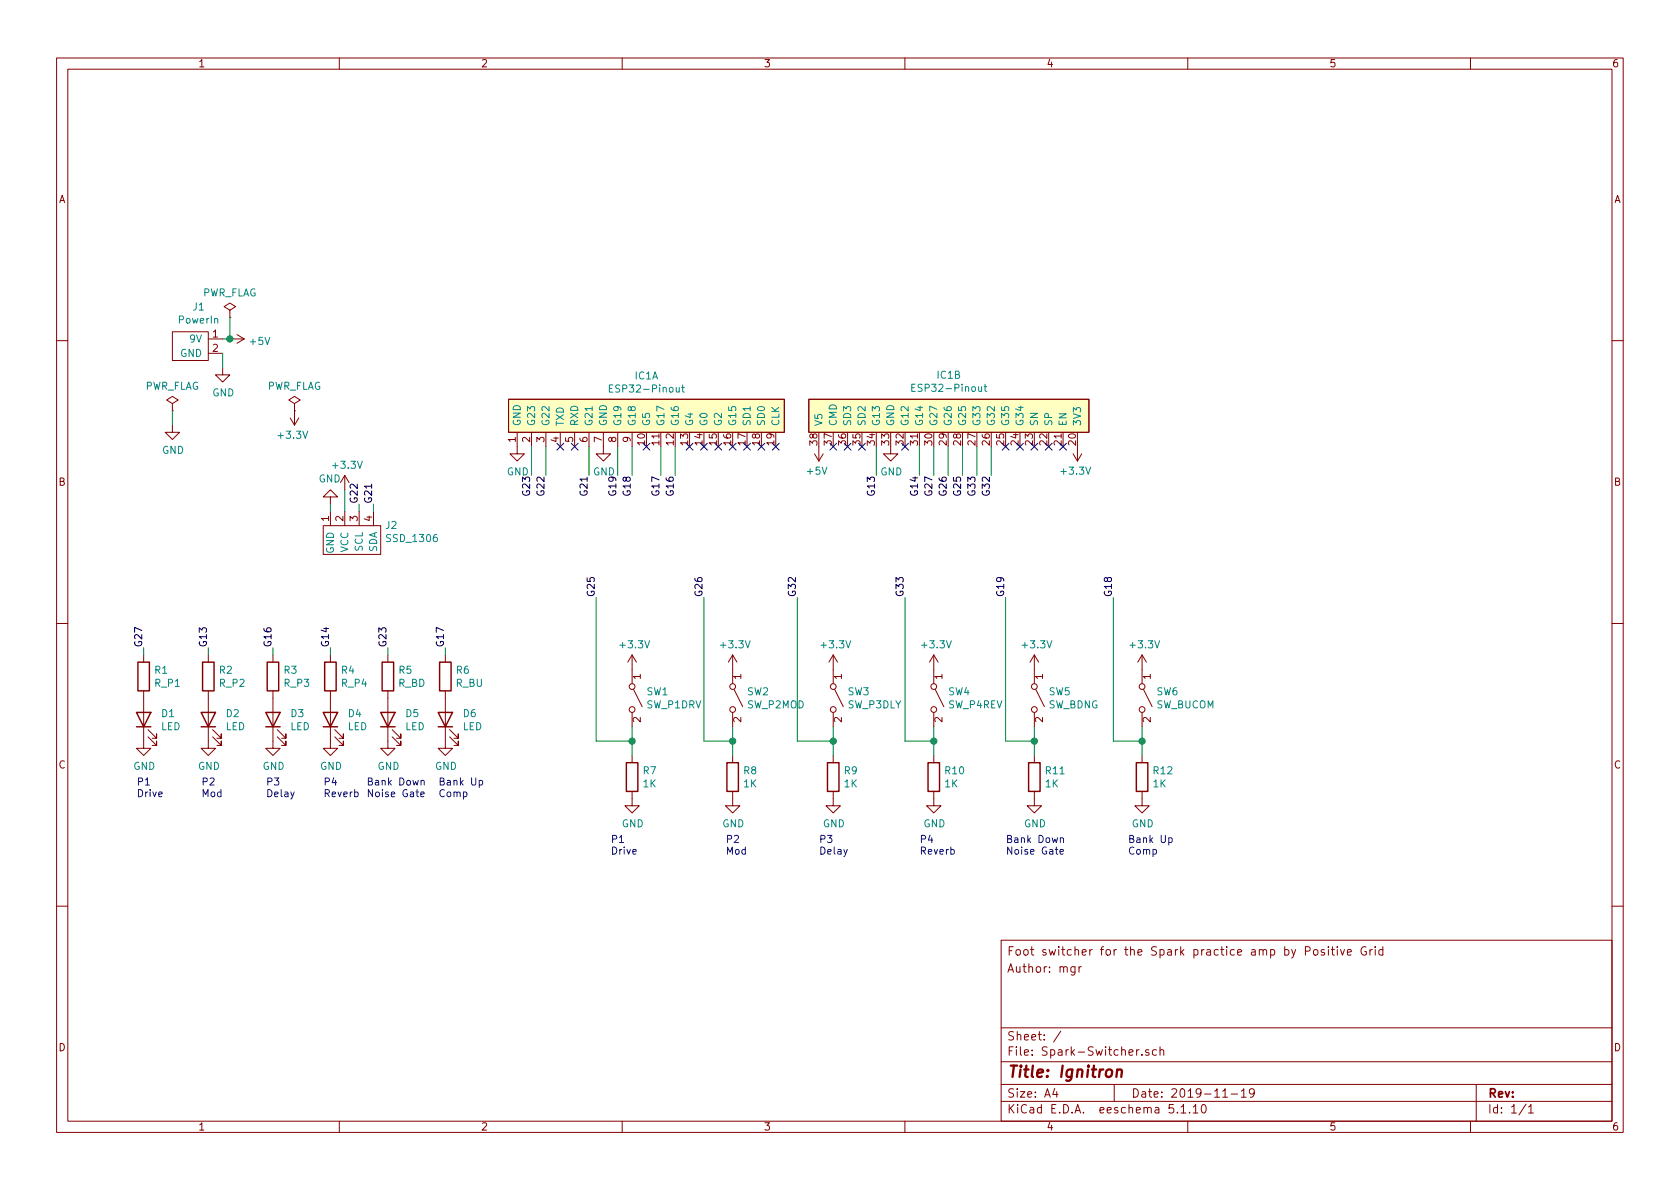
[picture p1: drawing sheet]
<svg xmlns="http://www.w3.org/2000/svg" width="297mm" height="210mm" viewBox="0 0 297 210" stroke-linecap="round" stroke-linejoin="round" font-family="sans-serif">
<g fill="none" stroke="#840000" stroke-width=".18">
<path d="M10 10.3h277v189.9h-277zM12 12.2h273v186.1h-273zM60 10.3v1.9M110 10.3v1.9M160 10.3v1.9M210 10.3v1.9M260 10.3v1.9M30.5 58.7h6.3v5h-6.3zM36.8 59.9h2.6M40.6 54.9l1.1-.7-1.1-.6-1 .6 1 .7v1.2M40.6 56.1h.1M40.6 59.9h2.6"/>
<path d="M41.9 59.2l1.3 .7M43.2 59.9l-1.3 .8M10 60.2h2M30.5 71.4l1-.7-1-.6-1 .6 1 .7v1.2M30.5 72.6h.1M30.5 75.2v1.2h1.2l-1.2 1.3-1.3-1.3h1.3M36.8 62.5h2.6M39.4 65v1.3h1.2l-1.2 1.3-1.3-1.3h1.3M51.3 73.9l.8 1.3M52.1 71.4l1-.7-1-.6-1 .6 1 .7v1.2M52.1 72.6h.1M52.1 72.6v2.6"/>
<path d="M52.8 73.9l-.7 1.3M89.9 70.6h48.8v5.8h-48.8zM91.4 76.4v3.9h1.3l-1.3 1.2-1.2-1.2h1.2M94 76.4v2.6M96.5 76.4v2.6M99.1 76.4v2.6M101.6 76.4v2.6M104.1 76.4v2.6M106.7 76.4v3.9h1.2l-1.2 1.2-1.3-1.2h1.3M109.2 76.4v2.6M111.8 76.4v2.6M143 70.6h49.5v5.8h-49.5z"/>
<path d="M144.8 79v2.5M157.5 79v1.3h1.2l-1.2 1.2-1.3-1.2h1.3M190.5 79v2.5M285 60.2h2M57.1 93h10.2v5h-10.2zM58.4 87.9h1.3l-1.3-1.3-1.3 1.3h1.3v1.2M58.4 90.4v2.6M61 84.1v2.5M61 90.4v2.6M61 84.1l-.8 1.2M61 84.1l.7 1.2M63.5 90.4v2.6"/>
<path d="M66 90.4v2.6M144 80.3l.8 1.2M145.5 80.3l-.7 1.2M189.7 80.3l.8 1.2M191.3 80.3l-.8 1.2M10 110.3h2M25.4 115.8v1.3M36.8 115.8v1.3M48.3 115.8v1.3M58.4 115.8v1.3M68.6 115.8v1.3M78.7 115.8v1.3"/>
<path d="M111.8 115.8v5.1M111.8 115.8l-.8 1.3M111.8 115.8l.7 1.3M129.5 115.8v5.1M129.5 115.8l-.7 1.3M129.5 115.8l.8 1.3M147.3 115.8v5.1M147.3 115.8l-.7 1.3M147.3 115.8l.8 1.3M165.1 115.8v5.1M165.1 115.8l-.8 1.3M165.1 115.8l.8 1.3"/>
<path d="M182.9 115.8v5.1M182.9 115.8l-.8 1.3M182.9 115.8l.7 1.3M201.9 115.8v5.1M201.9 115.8l-.7 1.3M201.9 115.8l.8 1.3M285 110.3h2M25.4 122.2v10.1h1.3l-1.3 1.3-1.3-1.3h1.3M26.2 130.3l1.5 1.5v-.7v.7h-.8M26.2 129l1.5 1.6v-.8v.8h-.8M36.8 122.2v10.1h1.3l-1.3 1.3-1.2-1.3h1.2M37.6 130.3l1.5 1.5v-.7v.7h-.7"/>
<path d="M37.6 129l1.5 1.6v-.8v.8h-.7M48.3 122.2v10.1h1.2l-1.2 1.3-1.3-1.3h1.3M49 130.3l1.5 1.5v-.7v.7h-.7M49 129l1.5 1.6v-.8v.8h-.7M58.4 122.2v10.1h1.3l-1.3 1.3-1.3-1.3h1.3M59.2 130.3l1.5 1.5v-.7v.7h-.8M59.2 129l1.5 1.6v-.8v.8h-.8M68.6 122.2v10.1h1.2l-1.2 1.3-1.3-1.3h1.3M69.3 130.3l1.6 1.5v-.7v.7h-.8M69.3 129l1.6 1.6v-.8v.8h-.8M78.7 122.2v10.1h1.3l-1.3 1.3-1.2-1.3h1.2M79.5 130.3l1.5 1.5v-.7v.7h-.7"/>
<path d="M79.5 129l1.5 1.6v-.8v.8h-.7M111.8 139.9v2.6h1.2l-1.2 1.3-1.3-1.3h1.3M111.8 126v2.5M111.8 133.6v1.3M112 121.9l1.5 3.1M129.5 139.9v2.6h1.3l-1.3 1.3-1.2-1.3h1.2M129.5 126v2.5M129.5 133.6v1.3M129.8 121.9l1.5 3.1M147.3 139.9v2.6h1.3l-1.3 1.3-1.3-1.3h1.3M147.3 126v2.5M147.3 133.6v1.3"/>
<path d="M147.6 121.9l1.5 3.1M165.1 139.9v2.6h1.3l-1.3 1.3-1.3-1.3h1.3M165.1 126v2.5M165.1 133.6v1.3M165.4 121.9l1.5 3.1M182.9 139.9v2.6h1.2l-1.2 1.3-1.3-1.3h1.3M182.9 126v2.5M182.9 133.6v1.3M183.1 121.9l1.6 3.1M201.9 139.9v2.6h1.3l-1.3 1.3-1.2-1.3h1.2M201.9 126v2.5M201.9 133.6v1.3"/>
<path d="M202.2 121.9l1.5 3.1M10 160.2h2M177 166.3h108v32h-108zM190.1 170.9v1.3l-.3 .2h-.4M190.1 171l-.5-.1-.3 .3 .1 .6 .2 .1h.5M190.8 170.9v1M191.2 170.9l-.4 .2v.1M230.8 168.2l.7-.1 .1-.2v-.3l-.2-.2h-.6v1.5M232.3 168l.2-.1 .4 .1v.8l-.2 .1-.4-.1zM234.2 168a.37 .37 0 0 0-.6 .1l.1 .2 .5 .2v.1l-.2 .3-.4-.1M234.9 167.4v.2M234.9 167.9v1"/>
<path d="M235.4 167.9h.5M235.6 167.4v1.3l.3 .2M236.4 167.4v.2M236.4 167.9v1M237 167.9l.4 1 .3-1M238.2 168.4l.7-.1v-.3l-.5-.1-.2 .2 .1 .7h.6M241.5 167.5a.7 .7 0 0 0-.9 .7 .7 .7 0 0 0 .9 .6l.1-.5h-.3M242.2 167.9v1M242.6 167.9l-.4 .3M243.2 167.4v.2M243.2 167.9v1M244.5 168l-.4-.1-.3 .3 .1 .6 .2 .1 .4-.1"/>
<path d="M244.5 167.4v1.5M285 160.2h2M60 198.3v1.9M110 198.3v1.9M160 198.3v1.9M177 194.8h108M177 191.8h108M177 187.8h108M177 181.8h108M186.5 192.5l-.4 1h1M186.8 193v1M187.6 182.3l-1.3 2"/>
<path d="M197 191.8v3M201.4 185.6l-.4 .3M201.9 186.5v.1M203.1 185.7a.37 .37 0 0 0-.6 .1l.1 .2 .5 .2 .1 .1-.2 .3-.5-.1M204.5 185.7l-.5-.1-.2 .3v.6l.2 .1 .5-.1M205.1 185.7h.1a.37 .37 0 0 1 .6 .1v.8M205.1 185.1v1.5M208.2 196.7v.1M208.8 195.8l.4-.5v1.5M208.8 196.8h.9M210 198.3v1.9M210.3 196.7v.1"/>
<path d="M211 195.8l.4-.5v1.5M211 196.8h.8M212.6 195.4l.2-.1a.8 .8 0 0 1 .5 .8 .8 .8 0 0 1-.5 .7 1 1 0 0 1-.2-1.4zM216.2 194h.8M217.7 193.5h1.1M219.5 193l.4-.5v1.5M219.5 194h.8M221.8 193.2l-.3 .3h-.3l-.3-.3v-.4l.2-.2 .4-.1 .2 .2a1.13 1.13 0 0 1-.2 1.2l-.4 .1M260 198.3v1.9M261 191.8v6.5M269.8 195.2l-1.2 2M270.3 195.8l.4-.5v1.5"/>
<path d="M270.3 196.8h.8"/>
<circle cx="111.8" cy="121.4" r=".51"/>
<circle cx="111.8" cy="125.5" r=".51"/>
<circle cx="129.5" cy="121.4" r=".51"/>
<circle cx="129.5" cy="125.5" r=".51"/>
<circle cx="147.3" cy="125.5" r=".51"/>
<circle cx="147.3" cy="121.4" r=".51"/>
<circle cx="165.1" cy="121.4" r=".51"/>
<circle cx="165.1" cy="125.5" r=".51"/>
<circle cx="182.9" cy="125.5" r=".51"/>
<circle cx="182.9" cy="121.4" r=".51"/>
<circle cx="201.9" cy="125.5" r=".51"/>
<circle cx="201.9" cy="121.4" r=".51"/>
</g>
<path d="M197.5 189.3a.52 .52 0 0 1 .9 .1l-.2 1M197.5 189.1l-.1 1.3" fill="none" stroke="#840000" stroke-width=".41"/>
<g fill="#ffffc2" stroke="#ffffc2" stroke-width=".18">
<path d="M143 70.6h49.5v5.8h-49.5z"/>
<path d="M89.9 70.6h48.8v5.8h-48.8z"/>
</g>
<path d="M107.7 68.7h.5M108.4 68.1h-.7v1.2h.7M120.5 68.5h.5M120.7 68.1v1.1l.3 .1M161.2 68.5h.4M161.8 67.9h-.6v1.3h.6M174 68.4h.5M174.2 67.9v1.1l.3 .2" fill="none" stroke="#008484" stroke-width=".18"/>
<g fill="none" stroke="#840000" stroke-width=".25">
<path d="M24.4 117.1h2v5.1h-2zM35.8 117.1h2v5.1h-2zM47.2 117.1h2.1v5.1h-2.1zM57.4 117.1h2v5.1h-2zM67.6 117.1h2v5.1h-2zM77.7 117.1h2.1v5.1h-2.1zM24.1 126h2.6l-1.3 2.5zM24.1 128.5h2.6M35.6 126h2.5l-1.3 2.5zM35.6 128.5h2.5M47 126h2.5l-1.2 2.5zM47 128.5h2.5"/>
<path d="M57.1 126h2.6l-1.3 2.5zM57.1 128.5h2.6M67.3 126h2.5l-1.2 2.5zM67.3 128.5h2.5M77.5 126h2.5l-1.3 2.5zM77.5 128.5h2.5M110.7 134.9h2.1v5h-2.1zM128.5 134.9h2.1v5h-2.1zM146.3 134.9h2v5h-2zM164.1 134.9h2v5h-2zM181.9 134.9h2v5h-2zM200.9 134.9h2v5h-2z"/>
</g>
<g fill="none" stroke="#008400" stroke-width=".18">
<path d="M40.6 56.1v3.8h-1.2M30.5 72.6v2.6M39.4 62.5v2.5M94 79v5.1M96.5 79v5.1M104.1 79v5.1M109.2 79v5.1M111.8 79v5.1M116.8 79v5.1M119.4 79v5.1M154.9 79v5.1M162.6 79v5.1"/>
<path d="M165.1 79v5.1M167.6 79v5.1M170.2 79v5.1M172.7 79v5.1M175.3 79v5.1M58.4 89.1v1.3M61 86.6v3.8M63.5 89.1v1.3M66 89.1v1.3M25.4 114.5v1.3M36.8 114.5v1.3M48.3 114.5v1.3"/>
<path d="M58.4 114.5v1.3M68.6 114.5v1.3M78.7 114.5v1.3M105.4 105.7v25.4h6.4M124.5 105.7v25.4h5M141 105.7v25.4h6.3M160 105.7v25.4h5.1M177.8 105.7v25.4h5.1M196.8 105.7v25.4h5.1M111.8 128.5v5.1M129.5 128.5v5.1M147.3 128.5v5.1"/>
<path d="M165.1 128.5v5.1M182.9 128.5v5.1M201.9 128.5v5.1"/>
</g>
<path d="M74.4 138.1l.2-.1h.3l.1 .8M74.4 138v.8M84.7 138h.4l.2 .2-.1 .6h-.5M74.4 140.5l.6-.1-.1-.3-.3-.1-.2 .2v.6h.5M187.4 150.6l.6-.1v-.2l-.4-.1-.2 .2 .1 .6h.5M187.5 148.3l.2-.1h.3v.8M187.5 148.2v.8M206.7 148.2h.3l.3 .2-.2 .5h-.4" fill="none" stroke="#0000c2" stroke-width=".18"/>
<g fill="#008400" stroke="#008400" stroke-width=".25">
<circle cx="40.6" cy="59.9" r=".51"/>
<circle cx="201.9" cy="131.1" r=".51"/>
<circle cx="182.9" cy="131.1" r=".51"/>
<circle cx="165.1" cy="131.1" r=".51"/>
<circle cx="147.3" cy="131.1" r=".51"/>
<circle cx="129.5" cy="131.1" r=".51"/>
<circle cx="111.8" cy="131.1" r=".51"/>
</g>
<g fill="none" stroke="#000084" stroke-width=".18">
<path d="M98.5 78.4l1.2 1.2M99.7 78.4l-1.2 1.2M101 78.4l1.2 1.2M102.2 78.4l-1.2 1.2M113.7 78.4l1.2 1.2M114.9 78.4l-1.2 1.2M121.3 78.4l1.2 1.2M122.5 78.4l-1.2 1.2M123.9 78.4l1.2 1.2M125.1 78.4l-1.2 1.2M126.4 78.4l1.2 1.2M127.6 78.4l-1.2 1.2"/>
<path d="M128.9 78.4l1.2 1.2M130.1 78.4l-1.2 1.2M131.5 78.4l1.2 1.2M132.7 78.4l-1.2 1.2M134 78.4l1.2 1.2M135.2 78.4l-1.2 1.2M136.6 78.4l1.2 1.2M137.8 78.4l-1.2 1.2M146.7 78.4l1.2 1.2M147.9 78.4l-1.2 1.2M149.3 78.4l1.2 1.2M150.5 78.4l-1.2 1.2"/>
<path d="M151.8 78.4l1.2 1.2M153 78.4l-1.2 1.2M159.4 78.4l1.2 1.2M160.6 78.4l-1.2 1.2M177.2 78.4l1.2 1.2M178.4 78.4l-1.2 1.2M179.7 78.4l1.2 1.2M180.9 78.4l-1.2 1.2M182.3 78.4l1.2 1.2M183.5 78.4l-1.2 1.2M184.8 78.4l1.2 1.2M186 78.4l-1.2 1.2"/>
<path d="M187.4 78.4l1.2 1.2M188.6 78.4l-1.2 1.2"/>
</g>
<text font-size="2.8" fill="#840000" x="178" y="190.5">Title: Ignitron</text>
<g font-size="2.1" fill="#840000">
<text x="178" y="172">Author: mgr</text>
<text x="178" y="169">Foot switcher for the Spark practice amp by Positive Grid</text>
<text x="178" y="184">Sheet: /</text>
<text x="178" y="186.7">File: Spark-Switcher.sch</text>
<text x="178" y="196.9">KiCad E.D.A. eeschema 5.1.10</text>
<text x="178" y="194.1">Size: A4</text>
<text x="200" y="194.1">Date: 2019-11-19</text>
<text x="263" y="194.1">Rev:</text>
<text x="263" y="196.9">Id: 1/1</text>
</g>
<g font-size="1.8" fill="#840000">
<text x="35" y="11.9">1</text>
<text x="85" y="11.9">2</text>
<text x="135" y="11.9">3</text>
<text x="185" y="11.9">4</text>
<text x="235" y="11.9">5</text>
<text x="285" y="11.9">6</text>
<text x="10.4" y="35.9">A</text>
<text x="285.4" y="35.9">A</text>
<text x="37.6" y="59.7">1</text>
<text x="37.6" y="62.2">2</text>
<text x="91.2" y="78.2" transform="rotate(-90 91.2 78.2)">1</text>
<text x="93.7" y="78.2" transform="rotate(-90 93.7 78.2)">2</text>
<text x="96.3" y="78.2" transform="rotate(-90 96.3 78.2)">3</text>
<text x="98.8" y="78.2" transform="rotate(-90 98.8 78.2)">4</text>
<text x="101.3" y="78.2" transform="rotate(-90 101.3 78.2)">5</text>
<text x="103.9" y="78.2" transform="rotate(-90 103.9 78.2)">6</text>
<text x="106.4" y="78.2" transform="rotate(-90 106.4 78.2)">7</text>
<text x="109" y="78.2" transform="rotate(-90 109 78.2)">8</text>
<text x="111.5" y="78.2" transform="rotate(-90 111.5 78.2)">9</text>
<text x="114" y="78.7" transform="rotate(-90 114 78.7)">10</text>
<text x="116.6" y="78.7" transform="rotate(-90 116.6 78.7)">11</text>
<text x="119.1" y="78.7" transform="rotate(-90 119.1 78.7)">12</text>
<text x="121.7" y="78.7" transform="rotate(-90 121.7 78.7)">13</text>
<text x="124.2" y="78.7" transform="rotate(-90 124.2 78.7)">14</text>
<text x="126.7" y="78.7" transform="rotate(-90 126.7 78.7)">15</text>
<text x="129.3" y="78.7" transform="rotate(-90 129.3 78.7)">16</text>
<text x="131.8" y="78.7" transform="rotate(-90 131.8 78.7)">17</text>
<text x="134.4" y="78.7" transform="rotate(-90 134.4 78.7)">18</text>
<text x="136.9" y="78.7" transform="rotate(-90 136.9 78.7)">19</text>
<text x="144.5" y="78.7" transform="rotate(-90 144.5 78.7)">38</text>
<text x="147.1" y="78.7" transform="rotate(-90 147.1 78.7)">37</text>
<text x="149.6" y="78.7" transform="rotate(-90 149.6 78.7)">36</text>
<text x="152.1" y="78.7" transform="rotate(-90 152.1 78.7)">35</text>
<text x="154.7" y="78.7" transform="rotate(-90 154.7 78.7)">34</text>
<text x="157.2" y="78.7" transform="rotate(-90 157.2 78.7)">33</text>
<text x="159.8" y="78.7" transform="rotate(-90 159.8 78.7)">32</text>
<text x="162.3" y="78.7" transform="rotate(-90 162.3 78.7)">31</text>
<text x="164.8" y="78.7" transform="rotate(-90 164.8 78.7)">30</text>
<text x="167.4" y="78.7" transform="rotate(-90 167.4 78.7)">29</text>
<text x="169.9" y="78.7" transform="rotate(-90 169.9 78.7)">28</text>
<text x="172.5" y="78.7" transform="rotate(-90 172.5 78.7)">27</text>
<text x="175" y="78.7" transform="rotate(-90 175 78.7)">26</text>
<text x="177.5" y="78.7" transform="rotate(-90 177.5 78.7)">25</text>
<text x="180.1" y="78.7" transform="rotate(-90 180.1 78.7)">24</text>
<text x="182.6" y="78.7" transform="rotate(-90 182.6 78.7)">23</text>
<text x="185.2" y="78.7" transform="rotate(-90 185.2 78.7)">22</text>
<text x="187.7" y="78.7" transform="rotate(-90 187.7 78.7)">21</text>
<text x="190.2" y="78.7" transform="rotate(-90 190.2 78.7)">20</text>
<text x="10.4" y="85.9">B</text>
<text x="285.4" y="85.9">B</text>
<text x="58.2" y="92.2" transform="rotate(-90 58.2 92.2)">1</text>
<text x="60.7" y="92.2" transform="rotate(-90 60.7 92.2)">2</text>
<text x="63.2" y="92.2" transform="rotate(-90 63.2 92.2)">3</text>
<text x="65.8" y="92.2" transform="rotate(-90 65.8 92.2)">4</text>
<text x="113.3" y="120.1" transform="rotate(-90 113.3 120.1)">1</text>
<text x="131.1" y="120.1" transform="rotate(-90 131.1 120.1)">1</text>
<text x="148.8" y="120.1" transform="rotate(-90 148.8 120.1)">1</text>
<text x="166.6" y="120.1" transform="rotate(-90 166.6 120.1)">1</text>
<text x="184.4" y="120.1" transform="rotate(-90 184.4 120.1)">1</text>
<text x="203.5" y="120.1" transform="rotate(-90 203.5 120.1)">1</text>
<text x="113.3" y="127.7" transform="rotate(-90 113.3 127.7)">2</text>
<text x="131.1" y="127.7" transform="rotate(-90 131.1 127.7)">2</text>
<text x="148.8" y="127.7" transform="rotate(-90 148.8 127.7)">2</text>
<text x="166.6" y="127.7" transform="rotate(-90 166.6 127.7)">2</text>
<text x="184.4" y="127.7" transform="rotate(-90 184.4 127.7)">2</text>
<text x="203.5" y="127.7" transform="rotate(-90 203.5 127.7)">2</text>
<text x="10.4" y="135.9">C</text>
<text x="285.4" y="135.9">C</text>
<text x="10.4" y="185.9">D</text>
<text x="285.4" y="185.9">D</text>
<text x="35" y="199.9">1</text>
<text x="85" y="199.9">2</text>
<text x="135" y="199.9">3</text>
<text x="185" y="199.9">4</text>
<text x="235" y="199.9">5</text>
<text x="285" y="199.9">6</text>
</g>
<g font-size="1.8" fill="#008484">
<text x="35.7" y="52.4">PWR_FLAG</text>
<text x="31.7" y="57.2">PowerIn</text>
<text x="34.2" y="54.9">J1</text>
<text x="31.9" y="63.1">GND</text>
<text x="33.7" y="60.6">9V</text>
<text x="44.3" y="61">+5V</text>
<text x="25.5" y="68.9">PWR_FLAG</text>
<text x="37.5" y="70.1">GND</text>
<text x="47.1" y="68.9">PWR_FLAG</text>
<text x="108.5" y="69.4">ESP32-Pinout</text>
<text x="112.3" y="67.1">IC1A</text>
<text x="162" y="69.3">ESP32-Pinout</text>
<text x="165.7" y="67">IC1B</text>
<text x="49.4" y="77.6">+3.3V</text>
<text x="92.1" y="75.4" transform="rotate(-90 92.1 75.4)">GND</text>
<text x="94.6" y="75.4" transform="rotate(-90 94.6 75.4)">G23</text>
<text x="97.2" y="75.4" transform="rotate(-90 97.2 75.4)">G22</text>
<text x="99.7" y="75.4" transform="rotate(-90 99.7 75.4)">TXD</text>
<text x="102.2" y="75.4" transform="rotate(-90 102.2 75.4)">RXD</text>
<text x="104.8" y="75.4" transform="rotate(-90 104.8 75.4)">G21</text>
<text x="107.3" y="75.4" transform="rotate(-90 107.3 75.4)">GND</text>
<text x="109.9" y="75.4" transform="rotate(-90 109.9 75.4)">G19</text>
<text x="112.4" y="75.4" transform="rotate(-90 112.4 75.4)">G18</text>
<text x="114.9" y="75.4" transform="rotate(-90 114.9 75.4)">G5</text>
<text x="117.5" y="75.4" transform="rotate(-90 117.5 75.4)">G17</text>
<text x="120" y="75.4" transform="rotate(-90 120 75.4)">G16</text>
<text x="122.6" y="75.4" transform="rotate(-90 122.6 75.4)">G4</text>
<text x="125.1" y="75.4" transform="rotate(-90 125.1 75.4)">G0</text>
<text x="127.6" y="75.4" transform="rotate(-90 127.6 75.4)">G2</text>
<text x="130.2" y="75.4" transform="rotate(-90 130.2 75.4)">G15</text>
<text x="132.7" y="75.4" transform="rotate(-90 132.7 75.4)">SD1</text>
<text x="135.3" y="75.4" transform="rotate(-90 135.3 75.4)">SD0</text>
<text x="137.8" y="75.4" transform="rotate(-90 137.8 75.4)">CLK</text>
<text x="145.4" y="75.4" transform="rotate(-90 145.4 75.4)">V5</text>
<text x="148" y="75.4" transform="rotate(-90 148 75.4)">CMD</text>
<text x="150.5" y="75.4" transform="rotate(-90 150.5 75.4)">SD3</text>
<text x="153" y="75.4" transform="rotate(-90 153 75.4)">SD2</text>
<text x="155.6" y="75.4" transform="rotate(-90 155.6 75.4)">G13</text>
<text x="158.1" y="75.4" transform="rotate(-90 158.1 75.4)">GND</text>
<text x="160.7" y="75.4" transform="rotate(-90 160.7 75.4)">G12</text>
<text x="163.2" y="75.4" transform="rotate(-90 163.2 75.4)">G14</text>
<text x="165.7" y="75.4" transform="rotate(-90 165.7 75.4)">G27</text>
<text x="168.3" y="75.4" transform="rotate(-90 168.3 75.4)">G26</text>
<text x="170.8" y="75.4" transform="rotate(-90 170.8 75.4)">G25</text>
<text x="173.4" y="75.4" transform="rotate(-90 173.4 75.4)">G33</text>
<text x="175.9" y="75.4" transform="rotate(-90 175.9 75.4)">G32</text>
<text x="178.4" y="75.4" transform="rotate(-90 178.4 75.4)">G35</text>
<text x="181" y="75.4" transform="rotate(-90 181 75.4)">G34</text>
<text x="183.5" y="75.4" transform="rotate(-90 183.5 75.4)">SN</text>
<text x="186.1" y="75.4" transform="rotate(-90 186.1 75.4)">SP</text>
<text x="188.6" y="75.4" transform="rotate(-90 188.6 75.4)">EN</text>
<text x="191.1" y="75.4" transform="rotate(-90 191.1 75.4)">3V3</text>
<text x="28.7" y="80.3">GND</text>
<text x="59" y="82.9">+3.3V</text>
<text x="142.8" y="83.9">+5V</text>
<text x="187.8" y="83.9">+3.3V</text>
<text x="56.3" y="85.3">GND</text>
<text x="89.6" y="84.1">GND</text>
<text x="104.9" y="84.1">GND</text>
<text x="155.7" y="84.1">GND</text>
<text x="68.2" y="93.5">J2</text>
<text x="68.6" y="95.9">SSD_1306</text>
<text x="59.1" y="97.9" transform="rotate(-90 59.1 97.9)">GND</text>
<text x="61.6" y="97.7" transform="rotate(-90 61.6 97.7)">VCC</text>
<text x="64.1" y="97.5" transform="rotate(-90 64.1 97.5)">SCL</text>
<text x="66.7" y="97.7" transform="rotate(-90 66.7 97.7)">SDA</text>
<text x="27.4" y="119.1">R1</text>
<text x="38.8" y="119.1">R2</text>
<text x="50.2" y="119.1">R3</text>
<text x="60.4" y="119.1">R4</text>
<text x="70.6" y="119.1">R5</text>
<text x="80.7" y="119.1">R6</text>
<text x="109.8" y="114.6">+3.3V</text>
<text x="127.6" y="114.6">+3.3V</text>
<text x="145.4" y="114.6">+3.3V</text>
<text x="163.1" y="114.6">+3.3V</text>
<text x="180.9" y="114.6">+3.3V</text>
<text x="200" y="114.6">+3.3V</text>
<text x="27.4" y="121.5">R_P1</text>
<text x="38.8" y="121.5">R_P2</text>
<text x="50.3" y="121.5">R_P3</text>
<text x="60.4" y="121.5">R_P4</text>
<text x="70.4" y="121.5">R_BD</text>
<text x="80.6" y="121.5">R_BU</text>
<text x="114.3" y="125.3">SW_P1DRV</text>
<text x="114.4" y="123">SW1</text>
<text x="132.1" y="123">SW2</text>
<text x="132.1" y="125.3">SW_P2MOD</text>
<text x="149.9" y="125.3">SW_P3DLY</text>
<text x="149.9" y="123">SW3</text>
<text x="167.7" y="125.3">SW_P4REV</text>
<text x="167.7" y="123">SW4</text>
<text x="185.3" y="125.3">SW_BDNG</text>
<text x="185.5" y="123">SW5</text>
<text x="204.4" y="125.3">SW_BUCOM</text>
<text x="204.5" y="123">SW6</text>
<text x="28.4" y="129.1">LED</text>
<text x="28.6" y="126.8">D1</text>
<text x="39.9" y="129.1">LED</text>
<text x="40" y="126.8">D2</text>
<text x="51.3" y="129.1">LED</text>
<text x="51.5" y="126.8">D3</text>
<text x="61.5" y="129.1">LED</text>
<text x="61.6" y="126.8">D4</text>
<text x="71.6" y="129.1">LED</text>
<text x="71.8" y="126.8">D5</text>
<text x="81.8" y="129.1">LED</text>
<text x="81.9" y="126.8">D6</text>
<text x="23.6" y="136.1">GND</text>
<text x="35" y="136.1">GND</text>
<text x="46.4" y="136.1">GND</text>
<text x="56.6" y="136.1">GND</text>
<text x="66.8" y="136.1">GND</text>
<text x="76.9" y="136.1">GND</text>
<text x="113.7" y="136.9">R7</text>
<text x="131.5" y="136.9">R8</text>
<text x="149.3" y="136.9">R9</text>
<text x="167.2" y="136.9">R10</text>
<text x="184.9" y="136.9">R11</text>
<text x="204" y="136.9">R12</text>
<text x="113.7" y="139.2">1K</text>
<text x="131.5" y="139.2">1K</text>
<text x="149.3" y="139.2">1K</text>
<text x="167.1" y="139.2">1K</text>
<text x="184.9" y="139.2">1K</text>
<text x="203.9" y="139.2">1K</text>
<text x="109.9" y="146.3">GND</text>
<text x="127.7" y="146.3">GND</text>
<text x="145.5" y="146.3">GND</text>
<text x="163.3" y="146.3">GND</text>
<text x="181.1" y="146.3">GND</text>
<text x="200.1" y="146.3">GND</text>
</g>
<g font-size="1.8">
<text x="63.2" y="89.1" transform="rotate(-90 63.2 89.1)">G22</text>
<text x="65.8" y="89.1" transform="rotate(-90 65.8 89.1)">G21</text>
<text x="93.7" y="87.4" transform="rotate(-90 93.7 87.4)">G23</text>
<text x="96.3" y="87.4" transform="rotate(-90 96.3 87.4)">G22</text>
<text x="103.9" y="87.4" transform="rotate(-90 103.9 87.4)">G21</text>
<text x="109" y="87.4" transform="rotate(-90 109 87.4)">G19</text>
<text x="111.5" y="87.4" transform="rotate(-90 111.5 87.4)">G18</text>
<text x="116.6" y="87.4" transform="rotate(-90 116.6 87.4)">G17</text>
<text x="119.1" y="87.4" transform="rotate(-90 119.1 87.4)">G16</text>
<text x="154.7" y="87.4" transform="rotate(-90 154.7 87.4)">G13</text>
<text x="162.3" y="87.4" transform="rotate(-90 162.3 87.4)">G14</text>
<text x="164.8" y="87.4" transform="rotate(-90 164.8 87.4)">G27</text>
<text x="167.4" y="87.4" transform="rotate(-90 167.4 87.4)">G26</text>
<text x="169.9" y="87.4" transform="rotate(-90 169.9 87.4)">G25</text>
<text x="172.5" y="87.4" transform="rotate(-90 172.5 87.4)">G33</text>
<text x="175" y="87.4" transform="rotate(-90 175 87.4)">G32</text>
<text x="105.2" y="105.7" transform="rotate(-90 105.2 105.7)">G25</text>
<text x="124.2" y="105.7" transform="rotate(-90 124.2 105.7)">G26</text>
<text x="140.7" y="105.7" transform="rotate(-90 140.7 105.7)">G32</text>
<text x="159.8" y="105.7" transform="rotate(-90 159.8 105.7)">G33</text>
<text x="177.5" y="105.7" transform="rotate(-90 177.5 105.7)">G19</text>
<text x="196.6" y="105.7" transform="rotate(-90 196.6 105.7)">G18</text>
<text x="25.1" y="114.5" transform="rotate(-90 25.1 114.5)">G27</text>
<text x="36.6" y="114.5" transform="rotate(-90 36.6 114.5)">G13</text>
<text x="48" y="114.5" transform="rotate(-90 48 114.5)">G16</text>
<text x="58.2" y="114.5" transform="rotate(-90 58.2 114.5)">G14</text>
<text x="68.3" y="114.5" transform="rotate(-90 68.3 114.5)">G23</text>
<text x="78.5" y="114.5" transform="rotate(-90 78.5 114.5)">G17</text>
</g>
<g font-size="1.8" fill="#0000c2">
<text x="24.1" y="138.9">P1</text>
<text x="24.1" y="141">Drive</text>
<text x="35.6" y="138.9">P2</text>
<text x="35.6" y="141">Mod</text>
<text x="47" y="138.9">P3</text>
<text x="47" y="141">Delay</text>
<text x="57.1" y="138.9">P4</text>
<text x="57.1" y="141">Reverb</text>
<text x="64.8" y="138.9">Bank Down</text>
<text x="64.8" y="141">Noise Gate</text>
<text x="77.5" y="138.9">Bank Up</text>
<text x="77.5" y="141">Comp</text>
<text x="107.9" y="149.1">P1</text>
<text x="128.3" y="149.1">P2</text>
<text x="144.8" y="149.1">P3</text>
<text x="162.6" y="149.1">P4</text>
<text x="177.8" y="149.1">Bank Down</text>
<text x="199.4" y="149.1">Bank Up</text>
<text x="107.9" y="151.1">Drive</text>
<text x="128.3" y="151.1">Mod</text>
<text x="144.8" y="151.1">Delay</text>
<text x="162.6" y="151.1">Reverb</text>
<text x="177.8" y="151.1">Noise Gate</text>
<text x="199.4" y="151.1">Comp</text>
</g>
</svg>
